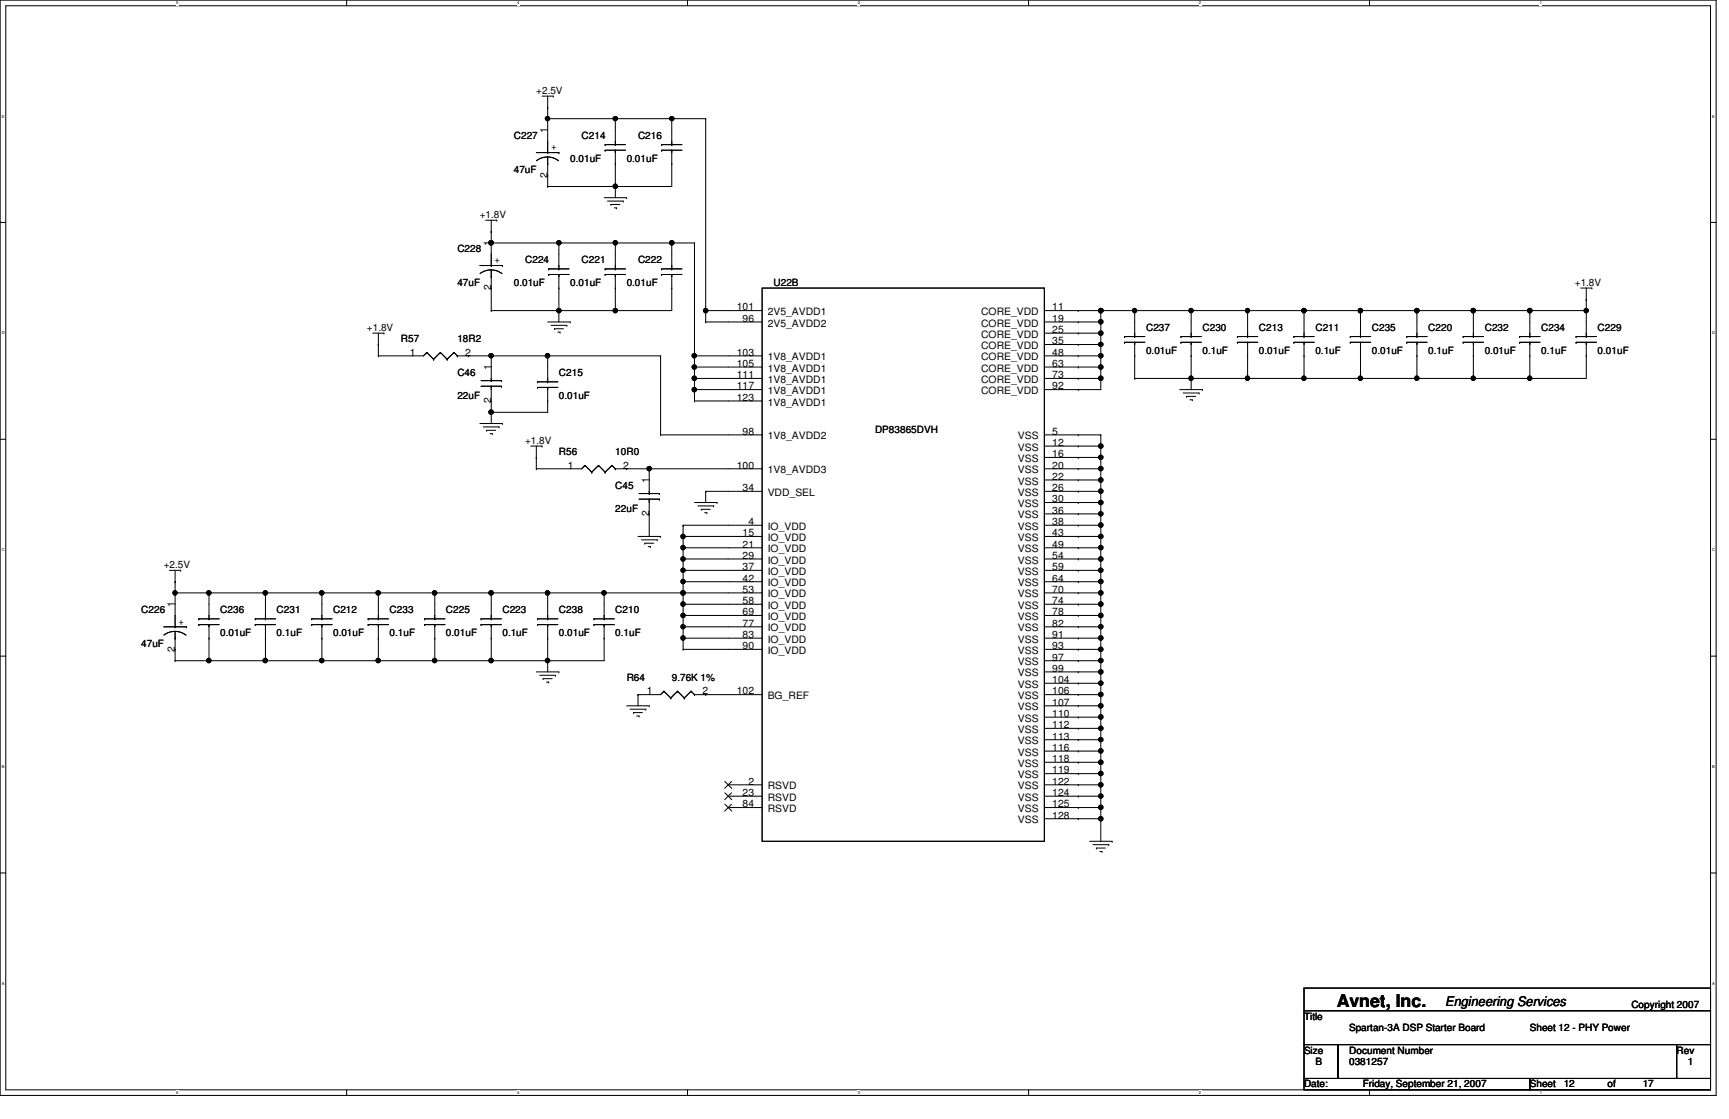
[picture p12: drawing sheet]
<svg xmlns="http://www.w3.org/2000/svg" width="432mm" height="279mm" viewBox="0 0 432 279" stroke-linecap="round" stroke-linejoin="round" font-family="sans-serif">
<path d="M0 0h428.6v273.5h-428.6zM1.4 1.4h425.8v270.7h-425.8z" fill="none" stroke="#000" stroke-width=".25"/>
<g fill="#fff">
<path d="M44 .2h.5v1.2h-.5z"/>
<path d="M44 272.3h.5v1.1h-.5z"/>
</g>
<path d="M86.6 0v1.4M86.6 272.1v1.4" fill="none" stroke="#000" stroke-width=".25"/>
<g fill="#fff">
<path d="M129.1 .2h.6v1.2h-.6z"/>
<path d="M129.1 272.3h.6v1.1h-.6z"/>
</g>
<path d="M171.7 0v1.4M171.7 272.1v1.4" fill="none" stroke="#000" stroke-width=".25"/>
<g fill="#fff">
<path d="M214.2 .2h.6v1.2h-.6z"/>
<path d="M214.2 272.3h.6v1.1h-.6z"/>
</g>
<path d="M256.9 0v1.4M256.9 272.1v1.4" fill="none" stroke="#000" stroke-width=".25"/>
<g fill="#fff">
<path d="M299.4 .2h.6v1.2h-.6z"/>
<path d="M299.4 272.3h.6v1.1h-.6z"/>
</g>
<path d="M342 0v1.4M342 272.1v1.4" fill="none" stroke="#000" stroke-width=".25"/>
<g fill="#fff">
<path d="M384.6 .2h.5v1.2h-.5z"/>
<path d="M384.6 272.3h.5v1.1h-.5z"/>
<path d="M.4 28.5h.7v1.1h-.7z"/>
<path d="M427.6 28.5h.6v1.1h-.6z"/>
<path d="M.4 82.6h.7v1.1h-.7z"/>
<path d="M427.6 82.6h.7v1.1h-.7z"/>
</g>
<path d="M0 55.5h1.4M427.2 55.5h1.4" fill="none" stroke="#000" stroke-width=".25"/>
<g fill="#fff">
<path d="M.4 136.7h.7v1.2h-.7z"/>
<path d="M427.6 136.7h.7v1.2h-.7z"/>
</g>
<path d="M0 109.7h1.4M427.2 109.7h1.4" fill="none" stroke="#000" stroke-width=".25"/>
<g fill="#fff">
<path d="M.4 190.9h.7v1.1h-.7z"/>
<path d="M427.6 190.9h.6v1.1h-.6z"/>
</g>
<path d="M0 163.8h1.4M427.2 163.8h1.4" fill="none" stroke="#000" stroke-width=".25"/>
<g fill="#fff">
<path d="M.4 245h.7v1.2h-.7z"/>
<path d="M427.6 245h.6v1.2h-.6z"/>
</g>
<g fill="none" stroke="#000" stroke-width=".25">
<path d="M133.9 38.1h5.7M135.4 24h2.8M136.8 29.6h.1M136.8 26.8h.1M136.8 38.1h.1M136.8 24v14.1M136.8 39.2v7.4M136.8 29.6h39.4M138.2 24h.1M139.6 38.1h.1M151.1 36.1h.1M151.1 37.5h.1"/>
<path d="M151.1 36.1h5.1M151.1 37.5h5.1M153.7 29.6h.1M153.7 37.5h.1M153.7 36.1h.1M153.7 29.6v6.5M153.7 37.5v11.9M165.2 36.1h.1M165.2 37.5h.1M165.2 36.1h5.1M165.2 37.5h5.1M167.8 29.6h.1"/>
<path d="M167.8 37.5h.1M167.8 36.1h.1M167.8 29.6v6.5M167.8 37.5v9.1h-31M176.2 29.6h.1M176.2 29.6v50.8M121.3 55h2.8M122.7 57.8h.1M122.7 55v11.3M124.1 55h.1M134 40.1l1.3-.7 1.4-.2 1.5 .2 1.2 .7M136.8 46.6h.1"/>
<path d="M136.8 43.7h.1M136.8 40.9h.1M150.9 49.4h5.6M151.7 50.2h4M152.6 51.1h.1M152.6 51.1h2.2M153.4 51.9h.6M153.7 46.6h.1M153.7 40.9h.1M154 51.9h.1M155.7 50.2h.1M156.5 49.4h.1"/>
<path d="M167.8 40.9h.1M119.8 66.3h5.7M119.9 68.3l1.3-.7 1.4-.2 1.5 .2 1.2 .7M122.7 60.7h.1M122.7 77.6h.1M122.7 71.9h.1M122.7 69.1h.1M122.7 66.3h.1M122.7 60.7h50.7M122.7 67.4v10.2M125.5 66.3h.1M137 67.1h.1"/>
<path d="M137 68.5h.1M137 67.1h5.1M137 68.5h5.1M139.6 71.9h.1M139.6 60.7h.1M139.6 77.6h.1M139.6 68.5h.1M139.6 67.1h.1M139.6 60.7v6.4M139.6 68.5v11.9M151.1 67.1h.1M151.1 68.5h.1"/>
<path d="M151.1 67.1h5.1M151.1 68.5h5.1M153.7 60.7h.1M153.7 77.6h.1M153.7 71.9h.1M153.7 68.5h.1M153.7 67.1h.1M153.7 60.7v6.4M153.7 68.5v9.1M165.2 67.1h.1M165.2 68.5h.1M165.2 67.1h5.1"/>
<path d="M165.2 68.5h5.1M167.8 60.7h.1M167.8 71.9h.1M167.8 68.5h.1M167.8 67.1h.1M167.8 60.7v6.4M167.8 68.5v9.1h-45.1M173.4 60.7h.1M173.4 60.7v39.4M176.2 77.6h.1M176.2 77.6h14.1M190.3 71.9h70.5v138.2h-70.5z"/>
<path d="M260.8 77.6h135.4M269.3 77.6h.1M274.9 77.6h.1M274.9 77.6v19.7h-14.1M283.4 77.6h.1M283.4 77.6v6.4M297.5 77.6h.1M297.5 77.6v6.4M311.6 77.6h.1M311.6 77.6v6.4M325.7 77.6h.1M325.7 77.6v6.4"/>
<path d="M339.8 77.6h.1M339.8 77.6v6.4M353.9 77.6h.1M353.9 77.6v6.4M368 77.6h.1M368 77.6v6.4M382.1 77.6h.1M382.1 77.6v6.4M394.8 71.9h2.8M396.2 74.8h.1M396.2 77.6h.1M396.2 71.9v12.1"/>
<path d="M397.6 71.9h.1M93.1 83.2h2.8M94.5 88.9h.1M94.5 86h.1M94.5 83.2v5.7M95.9 83.2h.1M106.6 88h.1M106.6 88l-.9 .9h-11.2M106.6 88l1.7 1.7M108.3 89.7h.1M110 88h.1M110 88l-1.7 1.7"/>
<path d="M110 88l1.7 1.7M111.7 89.7h.1M113.4 88h.1M113.4 88l-1.7 1.7M113.4 88l.8 .9M114.2 88.9h.1M114.2 88.9h50.8M117.1 88.9h.1M120.1 96.4h5.1M120.1 95h5.1M122.7 88.9h.1M122.7 95h.1"/>
<path d="M122.7 96.4h.1M122.7 88.9v6.1M122.7 96.4v9.3M125.2 96.4h.1M125.2 95h.1M134.2 95.3h.1M134.2 96.7h.1M134.2 95.3h5.1M134.2 96.7h5.1M136.8 88.9h.1M136.8 96.7h.1M136.8 95.3h.1"/>
<path d="M136.8 88.9v6.4M136.8 96.7v6.3h-14.1M136.8 80.4h5.6M137.6 81.2h4M138.5 82.1h.1M138.5 82.1h2.2M139.3 82.9h.6M139.9 82.9h.1M141.6 81.2h.1M142.4 80.4h.1M165 88.9h.1M165 88.9v19.7"/>
<path d="M173.4 97.3h.1M173.4 88.9h.1M173.4 91.7h.1M173.4 94.5h.1M173.4 88.9h16.9M173.4 91.7h16.9M173.4 97.3h16.9M173.4 94.5h16.9M176.2 80.4h.1M176.2 80.4h14.1M260.8 88.9h14.1M260.8 91.7h14.1"/>
<path d="M260.8 94.5h14.1M260.8 80.4h14.1M260.8 86h14.1M260.8 83.2h14.1M269.3 88.9h.1M269.3 80.4h.1M269.3 91.7h.1M269.3 94.5h.1M269.3 86h.1M269.3 83.2h.1M269.3 97.3h.1M274.9 91.7h.1"/>
<path d="M274.9 94.5h.1M274.9 88.9h.1M274.9 80.4h.1M274.9 86h.1M274.9 83.2h.1M280.8 84h.1M280.8 85.5h.1M280.8 84h5.1M280.8 85.5h5.1M283.4 88.9h.1M283.4 94.5h.1M283.4 85.5h.1"/>
<path d="M283.4 84h.1M283.4 85.5v9M294.6 97.3h5.7M294.9 84h.1M294.9 85.5h.1M294.9 84h5.1M294.9 85.5h5.1M295.5 98.1h4M296.3 99h.1M296.3 99h2.3M297.2 99.8h.6M297.5 88.9h.1"/>
<path d="M297.5 94.5h.1M297.5 85.5h.1M297.5 84h.1M297.5 85.5v11.8M297.8 99.8h.1M299.5 98.1h.1M300.3 97.3h.1M309 84h.1M309 85.5h.1M309 84h5.1M309 85.5h5.1M311.6 94.5h.1"/>
<path d="M311.6 88.9h.1M311.6 85.5h.1M311.6 84h.1M311.6 85.5v9M323.1 84h.1M323.1 85.5h.1M323.1 84h5.1M323.1 85.5h5.1M325.7 88.9h.1M325.7 94.5h.1M325.7 85.5h.1M325.7 84h.1"/>
<path d="M325.7 85.5v9M337.2 84h.1M337.2 85.5h.1M337.2 84h5.1M337.2 85.5h5.1M339.8 94.5h.1M339.8 88.9h.1M339.8 85.5h.1M339.8 84h.1M339.8 85.5v9M351.3 84h.1M351.3 85.5h.1"/>
<path d="M351.3 84h5.1M351.3 85.5h5.1M353.9 94.5h.1M353.9 88.9h.1M353.9 85.5h.1M353.9 84h.1M353.9 85.5v9M365.4 84h.1M365.4 85.5h.1M365.4 84h5.1M365.4 85.5h5.1M368 94.5h.1"/>
<path d="M368 88.9h.1M368 85.5h.1M368 84h.1M368 85.5v9M379.5 84h.1M379.5 85.5h.1M379.5 84h5.1M379.5 85.5h5.1M382.1 88.9h.1M382.1 94.5h.1M382.1 85.5h.1M382.1 84h.1"/>
<path d="M382.1 85.5v9M393.6 84h.1M393.6 85.5h.1M393.6 84h5.1M393.6 85.5h5.1M396.2 88.9h.1M396.2 85.5h.1M396.2 84h.1M396.2 85.5v9h-112.8M119.8 105.7h5.7M120.7 106.6h3.9M121.5 107.4h.1"/>
<path d="M121.5 107.4h2.3M122.4 108.3h.5M122.7 103h.1M122.7 100.1h.1M122.9 108.3h.1M124.6 106.6h.1M125.5 105.7h.1M132.5 111.4h2.9M133.9 117.1h.1M133.9 114.2h.1M133.9 111.4v5.7M135.4 111.4h.1"/>
<path d="M136.8 100.1h.1M146.1 116.2h.1M146.1 116.2l-.9 .9h-11.3M146.1 116.2l1.7 1.7M147.8 117.9h.1M149.5 116.2h.1M149.5 116.2l-1.7 1.7M149.5 116.2l1.6 1.7M151.1 117.9h.1M152.8 116.2h.1M152.8 116.2l-1.7 1.7M152.8 116.2l.9 .9"/>
<path d="M153.7 117.1h.1M153.7 117.1h36.6M156.5 117.1h.1M162.1 117.1h.1M162.1 117.1v6.1M165 108.6h.1M165 108.6h25.3M173.4 100.1h.1M173.4 100.1h16.9M260.8 117.1h14.1M260.8 108.6h14.1M260.8 111.4h14.1"/>
<path d="M260.8 114.2h14.1M260.8 119.8h14.1M269.3 108.6h.1M269.3 111.4h.1M269.3 114.2h.1M269.3 117.1h.1M269.3 119.8h.1M274.9 108.6h.1M274.9 111.4h.1M274.9 114.2h.1M274.9 117.1h.1M274.9 119.8h.1"/>
<path d="M274.9 108.6v101.5M159.3 133.9h5.7M159.6 124.6h5.1M159.6 123.2h5.1M160.2 134.8h3.9M161 135.6h.1M161 135.6h2.3M161.9 136.5h.5M162.1 128.3h.1M162.1 123.2h.1M162.1 124.6h.1M162.1 124.6v9.3"/>
<path d="M162.4 136.5h.1M164.1 134.8h.1M164.7 124.6h.1M164.7 123.2h.1M165 133.9h.1M170.6 131.1h.1M170.6 136.8h.1M170.6 139.6h.1M170.6 133.9h.1M170.6 131.1v31M170.6 136.8h19.7M170.6 139.6h19.7"/>
<path d="M170.6 131.1h19.7M170.6 133.9h19.7M173.4 125.5h5.7M174.3 126.3h3.9M175.1 127.2h.1M175.1 127.2h2.3M176 128h.5M176.2 122.7h.1M176.2 122.7v2.8M176.2 122.7h14.1M176.5 128h.1M178.2 126.3h.1"/>
<path d="M179.1 125.5h.1M260.8 136.8h14.1M260.8 139.6h14.1M260.8 131.1h14.1M260.8 133.9h14.1M260.8 122.7h14.1M260.8 125.5h14.1M260.8 128.3h14.1M269.3 122.7h.1M269.3 125.5h.1M269.3 128.3h.1M269.3 131.1h.1"/>
<path d="M269.3 133.9h.1M269.3 136.8h.1M269.3 139.6h.1M274.9 125.5h.1M274.9 122.7h.1M274.9 131.1h.1M274.9 128.3h.1M274.9 133.9h.1M274.9 136.8h.1M274.9 139.6h.1M40.9 156.5h5.7M42.3 142.4h2.8"/>
<path d="M43.7 157.6l1.4 .3 1.3 .7M43.7 157.6l-1.5 .3-1.3 .7M43.7 145.2h.1M43.7 148h.1M43.7 159.3h.1M43.7 156.5h.1M43.7 148h146.6M43.7 142.4v14.1M43.7 157.6v7.4M45.1 142.4h.1M46.6 156.5h.1M49.7 154.5h.1"/>
<path d="M49.7 156h.1M49.7 154.5h5M49.7 156h5M52.2 148h.1M52.2 159.3h.1M52.2 156h.1M52.2 154.5h.1M52.2 148v6.5M52.2 156v9M63.8 154.5h.1M63.8 156h.1M63.8 154.5h5"/>
<path d="M63.8 156h5M66.3 148h.1M66.3 159.3h.1M66.3 156h.1M66.3 154.5h.1M66.3 148v6.5M66.3 156v9M77.9 154.5h.1M77.9 156h.1M77.9 154.5h5M77.9 156h5M80.4 159.3h.1"/>
<path d="M80.4 148h.1M80.4 156h.1M80.4 154.5h.1M80.4 148v6.5M80.4 156v9M91.9 154.5h.1M91.9 156h.1M91.9 154.5h5.1M91.9 156h5.1M94.5 148h.1M94.5 159.3h.1M94.5 156h.1"/>
<path d="M94.5 154.5h.1M94.5 148v6.5M94.5 156v9M106 154.5h.1M106 156h.1M106 154.5h5.1M106 156h5.1M108.6 148h.1M108.6 159.3h.1M108.6 156h.1M108.6 154.5h.1M108.6 148v6.5"/>
<path d="M108.6 156v9M120.1 154.5h.1M120.1 156h.1M120.1 154.5h5.1M120.1 156h5.1M122.7 159.3h.1M122.7 148h.1M122.7 156h.1M122.7 154.5h.1M122.7 148v6.5M122.7 156v9M134.2 154.5h.1"/>
<path d="M134.2 156h.1M134.2 154.5h5.1M134.2 156h5.1M136.8 148h.1M136.8 159.3h.1M136.8 156h.1M136.8 154.5h.1M136.8 148v6.5M136.8 156v11.8M148.3 154.5h.1M148.3 156h.1M148.3 154.5h5.1"/>
<path d="M148.3 156h5.1M150.9 159.3h.1M150.9 148h.1M150.9 156h.1M150.9 154.5h.1M150.9 148v6.5M150.9 156v9h-107.2M170.6 153.7h.1M170.6 148h.1M170.6 145.2h.1M170.6 159.3h.1M170.6 156.5h.1"/>
<path d="M170.6 150.9h.1M170.6 142.4h.1M170.6 159.3h19.7M170.6 156.5h19.7M170.6 153.7h19.7M170.6 150.9h19.7M170.6 145.2h19.7M170.6 142.4h19.7M260.8 148h14.1M260.8 159.3h14.1M260.8 156.5h14.1M260.8 153.7h14.1"/>
<path d="M260.8 150.9h14.1M260.8 145.2h14.1M260.8 142.4h14.1M269.3 145.2h.1M269.3 148h.1M269.3 150.9h.1M269.3 142.4h.1M269.3 153.7h.1M269.3 156.5h.1M269.3 159.3h.1M274.9 145.2h.1M274.9 148h.1"/>
<path d="M274.9 150.9h.1M274.9 142.4h.1M274.9 153.7h.1M274.9 156.5h.1M274.9 159.3h.1M43.7 165h.1M43.7 162.1h.1M52.2 165h.1M66.3 165h.1M80.4 165h.1M94.5 165h.1M108.6 165h.1"/>
<path d="M122.7 165h.1M133.9 167.8h5.7M134.8 168.6h3.9M135.6 169.5h.1M135.6 169.5h2.3M136.5 170.3h.5M136.8 165h.1M137 170.3h.1M138.7 168.6h.1M139.6 167.8h.1M156.5 176.2h5.6M157.4 177.1h3.9"/>
<path d="M158.2 177.9h.1M158.2 177.9h2.2M159 178.8h.6M159.3 173.4h.1M159.3 173.4v2.8M159.6 178.8h.1M161.3 177.1h.1M162.1 176.2h.1M165.8 172.6h.1M165.8 172.6l-.8 .8h-5.7M165.8 172.6l1.7 1.7M167.5 174.3h.1"/>
<path d="M169.2 172.6h.1M169.2 172.6l-1.7 1.7M169.2 172.6l1.7 1.7M170.6 162.1h.1M170.6 162.1h19.7M170.9 174.3h.1M172.6 172.6h.1M172.6 172.6l-1.7 1.7M172.6 172.6l.8 .8M173.4 173.4h.1M173.4 173.4h16.9M176.2 173.4h.1"/>
<path d="M260.8 165h14.1M260.8 173.4h14.1M260.8 162.1h14.1M260.8 167.8h14.1M260.8 170.6h14.1M260.8 176.2h14.1M260.8 179.1h14.1M269.3 167.8h.1M269.3 170.6h.1M269.3 173.4h.1M269.3 165h.1M269.3 162.1h.1"/>
<path d="M269.3 176.2h.1M269.3 179.1h.1M274.9 173.4h.1M274.9 167.8h.1M274.9 170.6h.1M274.9 176.2h.1M274.9 165h.1M274.9 162.1h.1M274.9 179.1h.1M181 198l1.8 1.7M181 195.1l1.8 1.7M181.9 196h8.4"/>
<path d="M181.9 198.8h8.4M182.7 198l-1.7 1.7M182.7 195.1l-1.7 1.7M260.8 190.3h14.1M260.8 181.9h14.1M260.8 193.2h14.1M260.8 196h14.1M260.8 187.5h14.1M260.8 184.7h14.1M260.8 198.8h14.1M269.3 190.3h.1M269.3 181.9h.1"/>
<path d="M269.3 193.2h.1M269.3 196h.1M269.3 187.5h.1M269.3 184.7h.1M269.3 198.8h.1M274.9 196h.1M274.9 181.9h.1M274.9 190.3h.1M274.9 193.2h.1M274.9 184.7h.1M274.9 198.8h.1M274.9 187.5h.1"/>
<path d="M0 218h1.4M181 200.8l1.8 1.7M181.9 201.6h8.4M182.7 200.8l-1.7 1.7M260.8 201.6h14.1M260.8 204.4h14.1M269.3 201.6h.1M269.3 204.4h.1M272.1 210.1h5.6M273 210.9h3.9M273.8 211.8h.1M273.8 211.8h2.3"/>
<path d="M274.7 212.6h.5M274.9 201.6h.1M274.9 204.4h.1M275.2 212.6h.1M276.9 210.9h.1M277.7 210.1h.1M427.2 218h1.4M325.7 246.7h101.5v5.6h-101.5zM325.7 252.3h101.5v8.5h-101.5zM325.7 260.8h8.4v8.5h-8.4zM325.7 269.3h56.4v2.8h-56.4zM334.1 260.8h84.6v8.5h-84.6z"/>
<path d="M382.1 269.3h45.1v2.8h-45.1zM418.7 260.8h8.5v8.5h-8.5z"/>
<circle cx="136.7" cy="29.6" r=".55"/>
<circle cx="153.7" cy="29.6" r=".55"/>
<circle cx="167.8" cy="29.6" r=".55"/>
<circle cx="153.7" cy="46.5" r=".56"/>
<circle cx="122.6" cy="60.6" r=".56"/>
<circle cx="139.6" cy="77.5" r=".56"/>
<circle cx="139.6" cy="60.6" r=".56"/>
<circle cx="153.7" cy="60.6" r=".56"/>
<circle cx="153.7" cy="77.5" r=".56"/>
<circle cx="167.8" cy="60.6" r=".56"/>
<circle cx="176.2" cy="77.5" r=".56"/>
<circle cx="274.9" cy="77.5" r=".56"/>
<circle cx="283.3" cy="77.5" r=".55"/>
<circle cx="297.4" cy="77.5" r=".55"/>
<circle cx="311.5" cy="77.5" r=".55"/>
<circle cx="325.6" cy="77.5" r=".55"/>
<circle cx="339.7" cy="77.5" r=".55"/>
<circle cx="353.8" cy="77.5" r=".55"/>
<circle cx="367.9" cy="77.5" r=".55"/>
<circle cx="382" cy="77.5" r=".55"/>
<circle cx="396.1" cy="77.5" r=".55"/>
<circle cx="122.6" cy="88.8" r=".56"/>
<circle cx="136.7" cy="88.8" r=".56"/>
<circle cx="173.4" cy="97.3" r=".56"/>
<circle cx="173.4" cy="91.6" r=".56"/>
<circle cx="173.4" cy="88.8" r=".56"/>
<circle cx="173.4" cy="94.4" r=".56"/>
<circle cx="274.9" cy="91.6" r=".56"/>
<circle cx="274.9" cy="94.4" r=".56"/>
<circle cx="274.9" cy="88.8" r=".56"/>
<circle cx="274.9" cy="83.2" r=".56"/>
<circle cx="274.9" cy="80.3" r=".56"/>
<circle cx="274.9" cy="86" r=".55"/>
<circle cx="297.4" cy="94.4" r=".55"/>
<circle cx="311.5" cy="94.4" r=".55"/>
<circle cx="325.6" cy="94.4" r=".55"/>
<circle cx="339.7" cy="94.4" r=".55"/>
<circle cx="353.8" cy="94.4" r=".55"/>
<circle cx="367.9" cy="94.4" r=".55"/>
<circle cx="382" cy="94.4" r=".55"/>
<circle cx="122.6" cy="102.9" r=".56"/>
<circle cx="162.1" cy="117" r=".56"/>
<circle cx="274.9" cy="117" r=".56"/>
<circle cx="274.9" cy="111.4" r=".56"/>
<circle cx="274.9" cy="119.8" r=".56"/>
<circle cx="274.9" cy="114.2" r=".55"/>
<circle cx="170.6" cy="136.7" r=".55"/>
<circle cx="170.6" cy="139.6" r=".55"/>
<circle cx="170.6" cy="133.9" r=".55"/>
<circle cx="274.9" cy="125.5" r=".56"/>
<circle cx="274.9" cy="131.1" r=".56"/>
<circle cx="274.9" cy="122.6" r=".56"/>
<circle cx="274.9" cy="136.7" r=".56"/>
<circle cx="274.9" cy="139.6" r=".56"/>
<circle cx="274.9" cy="133.9" r=".56"/>
<circle cx="274.9" cy="128.3" r=".55"/>
<circle cx="43.7" cy="148" r=".55"/>
<circle cx="52.1" cy="148" r=".56"/>
<circle cx="66.2" cy="148" r=".56"/>
<circle cx="80.3" cy="148" r=".56"/>
<circle cx="94.4" cy="148" r=".56"/>
<circle cx="108.5" cy="148" r=".56"/>
<circle cx="122.6" cy="148" r=".56"/>
<circle cx="136.7" cy="148" r=".56"/>
<circle cx="150.8" cy="148" r=".56"/>
<circle cx="170.6" cy="145.2" r=".55"/>
<circle cx="170.6" cy="150.8" r=".55"/>
<circle cx="170.6" cy="148" r=".55"/>
<circle cx="170.6" cy="153.7" r=".55"/>
<circle cx="170.6" cy="159.3" r=".55"/>
<circle cx="170.6" cy="142.4" r=".54"/>
<circle cx="170.6" cy="156.5" r=".54"/>
<circle cx="274.9" cy="145.2" r=".56"/>
<circle cx="274.9" cy="159.3" r=".56"/>
<circle cx="274.9" cy="150.8" r=".56"/>
<circle cx="274.9" cy="148" r=".56"/>
<circle cx="274.9" cy="153.7" r=".56"/>
<circle cx="274.9" cy="142.4" r=".55"/>
<circle cx="274.9" cy="156.5" r=".55"/>
<circle cx="52.1" cy="164.9" r=".56"/>
<circle cx="66.2" cy="164.9" r=".56"/>
<circle cx="80.3" cy="164.9" r=".56"/>
<circle cx="94.4" cy="164.9" r=".56"/>
<circle cx="108.5" cy="164.9" r=".56"/>
<circle cx="122.6" cy="164.9" r=".56"/>
<circle cx="136.7" cy="164.9" r=".56"/>
<circle cx="274.9" cy="167.8" r=".56"/>
<circle cx="274.9" cy="173.4" r=".56"/>
<circle cx="274.9" cy="176.2" r=".56"/>
<circle cx="274.9" cy="164.9" r=".56"/>
<circle cx="274.9" cy="162.1" r=".56"/>
<circle cx="274.9" cy="179" r=".56"/>
<circle cx="274.9" cy="170.6" r=".55"/>
<circle cx="274.9" cy="181.9" r=".56"/>
<circle cx="274.9" cy="190.3" r=".56"/>
<circle cx="274.9" cy="187.5" r=".56"/>
<circle cx="274.9" cy="193.1" r=".56"/>
<circle cx="274.9" cy="196" r=".56"/>
<circle cx="274.9" cy="198.8" r=".55"/>
<circle cx="274.9" cy="184.7" r=".55"/>
<circle cx="274.9" cy="204.4" r=".56"/>
<circle cx="274.9" cy="201.6" r=".56"/>
</g>
<g fill="#000">
<circle cx="136.7" cy="29.6" r=".55"/>
<circle cx="153.7" cy="29.6" r=".55"/>
<circle cx="167.8" cy="29.6" r=".55"/>
<circle cx="153.7" cy="46.5" r=".56"/>
<circle cx="122.6" cy="60.6" r=".56"/>
<circle cx="139.6" cy="77.5" r=".56"/>
<circle cx="139.6" cy="60.6" r=".56"/>
<circle cx="153.7" cy="60.6" r=".56"/>
<circle cx="153.7" cy="77.5" r=".56"/>
<circle cx="167.8" cy="60.6" r=".56"/>
<circle cx="176.2" cy="77.5" r=".56"/>
<circle cx="274.9" cy="77.5" r=".56"/>
<circle cx="283.3" cy="77.5" r=".55"/>
<circle cx="297.4" cy="77.5" r=".55"/>
<circle cx="311.5" cy="77.5" r=".55"/>
<circle cx="325.6" cy="77.5" r=".55"/>
<circle cx="339.7" cy="77.5" r=".55"/>
<circle cx="353.8" cy="77.5" r=".55"/>
<circle cx="367.9" cy="77.5" r=".55"/>
<circle cx="382" cy="77.5" r=".55"/>
<circle cx="396.1" cy="77.5" r=".55"/>
<circle cx="122.6" cy="88.8" r=".56"/>
<circle cx="136.7" cy="88.8" r=".56"/>
<circle cx="173.4" cy="97.3" r=".56"/>
<circle cx="173.4" cy="91.6" r=".56"/>
<circle cx="173.4" cy="88.8" r=".56"/>
<circle cx="173.4" cy="94.4" r=".56"/>
<circle cx="274.9" cy="91.6" r=".56"/>
<circle cx="274.9" cy="94.4" r=".56"/>
<circle cx="274.9" cy="88.8" r=".56"/>
<circle cx="274.9" cy="83.2" r=".56"/>
<circle cx="274.9" cy="80.3" r=".56"/>
<circle cx="274.9" cy="86" r=".55"/>
<circle cx="297.4" cy="94.4" r=".55"/>
<circle cx="311.5" cy="94.4" r=".55"/>
<circle cx="325.6" cy="94.4" r=".55"/>
<circle cx="339.7" cy="94.4" r=".55"/>
<circle cx="353.8" cy="94.4" r=".55"/>
<circle cx="367.9" cy="94.4" r=".55"/>
<circle cx="382" cy="94.4" r=".55"/>
<circle cx="122.6" cy="102.9" r=".56"/>
<circle cx="162.1" cy="117" r=".56"/>
<circle cx="274.9" cy="117" r=".56"/>
<circle cx="274.9" cy="111.4" r=".56"/>
<circle cx="274.9" cy="119.8" r=".56"/>
<circle cx="274.9" cy="114.2" r=".55"/>
<circle cx="170.6" cy="136.7" r=".55"/>
<circle cx="170.6" cy="139.6" r=".55"/>
<circle cx="170.6" cy="133.9" r=".55"/>
<circle cx="274.9" cy="125.5" r=".56"/>
<circle cx="274.9" cy="131.1" r=".56"/>
<circle cx="274.9" cy="122.6" r=".56"/>
<circle cx="274.9" cy="136.7" r=".56"/>
<circle cx="274.9" cy="139.6" r=".56"/>
<circle cx="274.9" cy="133.9" r=".56"/>
<circle cx="274.9" cy="128.3" r=".55"/>
<circle cx="43.7" cy="148" r=".55"/>
<circle cx="52.1" cy="148" r=".56"/>
<circle cx="66.2" cy="148" r=".56"/>
<circle cx="80.3" cy="148" r=".56"/>
<circle cx="94.4" cy="148" r=".56"/>
<circle cx="108.5" cy="148" r=".56"/>
<circle cx="122.6" cy="148" r=".56"/>
<circle cx="136.7" cy="148" r=".56"/>
<circle cx="150.8" cy="148" r=".56"/>
<circle cx="170.6" cy="145.2" r=".55"/>
<circle cx="170.6" cy="150.8" r=".55"/>
<circle cx="170.6" cy="148" r=".55"/>
<circle cx="170.6" cy="153.7" r=".55"/>
<circle cx="170.6" cy="159.3" r=".55"/>
<circle cx="170.6" cy="142.4" r=".54"/>
<circle cx="170.6" cy="156.5" r=".54"/>
<circle cx="274.9" cy="145.2" r=".56"/>
<circle cx="274.9" cy="159.3" r=".56"/>
<circle cx="274.9" cy="150.8" r=".56"/>
<circle cx="274.9" cy="148" r=".56"/>
<circle cx="274.9" cy="153.7" r=".56"/>
<circle cx="274.9" cy="142.4" r=".55"/>
<circle cx="274.9" cy="156.5" r=".55"/>
<circle cx="52.1" cy="164.9" r=".56"/>
<circle cx="66.2" cy="164.9" r=".56"/>
<circle cx="80.3" cy="164.9" r=".56"/>
<circle cx="94.4" cy="164.9" r=".56"/>
<circle cx="108.5" cy="164.9" r=".56"/>
<circle cx="122.6" cy="164.9" r=".56"/>
<circle cx="136.7" cy="164.9" r=".56"/>
<circle cx="274.9" cy="167.8" r=".56"/>
<circle cx="274.9" cy="173.4" r=".56"/>
<circle cx="274.9" cy="176.2" r=".56"/>
<circle cx="274.9" cy="164.9" r=".56"/>
<circle cx="274.9" cy="162.1" r=".56"/>
<circle cx="274.9" cy="179" r=".56"/>
<circle cx="274.9" cy="170.6" r=".55"/>
<circle cx="274.9" cy="181.9" r=".56"/>
<circle cx="274.9" cy="190.3" r=".56"/>
<circle cx="274.9" cy="187.5" r=".56"/>
<circle cx="274.9" cy="193.1" r=".56"/>
<circle cx="274.9" cy="196" r=".56"/>
<circle cx="274.9" cy="198.8" r=".55"/>
<circle cx="274.9" cy="184.7" r=".55"/>
<circle cx="274.9" cy="204.4" r=".56"/>
<circle cx="274.9" cy="201.6" r=".56"/>
</g>
<text font-size="4.4" x="333.8" y="251.3">Avnet, Inc.</text>
<text font-size="3.3" x="360.9" y="251.2">Engineering Services</text>
<g font-size="2.5">
<text x="133.9" y="23.4">+2.5V</text>
<text x="128.3" y="34.7">C227</text>
<text x="136.7" y="33.3" transform="rotate(-90 136.7 33.3)">1</text>
<text x="145.2" y="34.7">C214</text>
<text x="159.3" y="34.7">C216</text>
<text x="137.6" y="37.5">+</text>
<text x="142.4" y="40.3">0.01uF</text>
<text x="156.5" y="40.3">0.01uF</text>
<text x="128.3" y="43.1">47uF</text>
<text x="136.7" y="44.3" transform="rotate(-90 136.7 44.3)">2</text>
<text x="119.8" y="54.4">+1.8V</text>
<text x="114.2" y="62.9">C228</text>
<text x="122.6" y="61.5" transform="rotate(-90 122.6 61.5)">1</text>
<text x="123.5" y="65.7">+</text>
<text x="131.1" y="65.7">C224</text>
<text x="145.2" y="65.7">C221</text>
<text x="159.3" y="65.7">C222</text>
<text x="114.2" y="71.3">47uF</text>
<text x="128.3" y="71.3">0.01uF</text>
<text x="142.4" y="71.3">0.01uF</text>
<text x="156.5" y="71.3">0.01uF</text>
<text x="193.2" y="71.3">U22B</text>
<text x="393.3" y="71.3">+1.8V</text>
<text x="122.6" y="72.5" transform="rotate(-90 122.6 72.5)">2</text>
<text x="184" y="77.5">101</text>
<text x="262.8" y="77.5">11</text>
<text x="91.7" y="82.6">+1.8V</text>
<text x="185.5" y="80.3">96</text>
<text x="191.7" y="81.5">2V5_AVDD2</text>
<text x="191.7" y="78.7">2V5_AVDD1</text>
<text x="245" y="78.7">CORE_VDD</text>
<text x="245" y="81.5">CORE_VDD</text>
<text x="262.8" y="80.3">19</text>
<text x="262.8" y="83.1">25</text>
<text x="286.2" y="82.6">C237</text>
<text x="300.3" y="82.6">C230</text>
<text x="314.4" y="82.6">C213</text>
<text x="328.5" y="82.6">C211</text>
<text x="342.6" y="82.6">C235</text>
<text x="356.7" y="82.6">C220</text>
<text x="370.8" y="82.6">C232</text>
<text x="384.9" y="82.6">C234</text>
<text x="399" y="82.6">C229</text>
<text x="100.1" y="85.4">R57</text>
<text x="102.3" y="88.8">1</text>
<text x="114.2" y="85.4">18R2</text>
<text x="116.2" y="88.8">2</text>
<text x="184" y="88.8">103</text>
<text x="245" y="84.3">CORE_VDD</text>
<text x="245" y="87.2">CORE_VDD</text>
<text x="262.8" y="86">35</text>
<text x="262.8" y="88.8">48</text>
<text x="286.2" y="88.3">0.01uF</text>
<text x="300.3" y="88.3">0.1uF</text>
<text x="314.4" y="88.3">0.01uF</text>
<text x="328.5" y="88.3">0.1uF</text>
<text x="342.6" y="88.3">0.01uF</text>
<text x="356.7" y="88.3">0.1uF</text>
<text x="370.8" y="88.3">0.01uF</text>
<text x="384.9" y="88.3">0.1uF</text>
<text x="399" y="88.3">0.01uF</text>
<text x="114.2" y="93.9">C46</text>
<text x="122.6" y="92.5" transform="rotate(-90 122.6 92.5)">1</text>
<text x="139.6" y="93.9">C215</text>
<text x="184" y="91.6">105</text>
<text x="184" y="94.4">111</text>
<text x="191.7" y="90">1V8_AVDD1</text>
<text x="191.7" y="92.8">1V8_AVDD1</text>
<text x="191.7" y="95.6">1V8_AVDD1</text>
<text x="245" y="90">CORE_VDD</text>
<text x="245" y="92.8">CORE_VDD</text>
<text x="245" y="95.6">CORE_VDD</text>
<text x="262.8" y="91.6">63</text>
<text x="262.8" y="94.4">73</text>
<text x="114.2" y="99.5">22uF</text>
<text x="122.6" y="100.7" transform="rotate(-90 122.6 100.7)">2</text>
<text x="139.6" y="99.5">0.01uF</text>
<text x="184" y="97.2">117</text>
<text x="184" y="100.1">123</text>
<text x="191.7" y="98.4">1V8_AVDD1</text>
<text x="191.7" y="101.3">1V8_AVDD1</text>
<text x="245" y="98.4">CORE_VDD</text>
<text x="262.8" y="97.2">92</text>
<text x="218.5" y="108">DP83865DVH</text>
<text x="131.1" y="110.8">+1.8V</text>
<text x="139.6" y="113.6">R56</text>
<text x="153.7" y="113.6">10R0</text>
<text x="185.5" y="108.5">98</text>
<text x="191.7" y="109.7">1V8_AVDD2</text>
<text x="254.2" y="109.7">VSS</text>
<text x="254.2" y="112.5">VSS</text>
<text x="262.8" y="108.5">5</text>
<text x="262.8" y="111.3">12</text>
<text x="141.8" y="117">1</text>
<text x="155.7" y="117">2</text>
<text x="184" y="117">100</text>
<text x="191.7" y="118.2">1V8_AVDD3</text>
<text x="254.2" y="115.4">VSS</text>
<text x="254.2" y="118.2">VSS</text>
<text x="262.8" y="114.2">16</text>
<text x="262.8" y="117">20</text>
<text x="262.8" y="119.8">22</text>
<text x="153.7" y="122.1">C45</text>
<text x="162.1" y="120.7" transform="rotate(-90 162.1 120.7)">1</text>
<text x="185.5" y="122.6">34</text>
<text x="191.7" y="123.8">VDD_SEL</text>
<text x="254.2" y="121">VSS</text>
<text x="254.2" y="123.8">VSS</text>
<text x="262.8" y="122.6">26</text>
<text x="262.8" y="125.4">30</text>
<text x="153.7" y="127.7">22uF</text>
<text x="162.1" y="128.9" transform="rotate(-90 162.1 128.9)">2</text>
<text x="186.9" y="131.1">4</text>
<text x="254.2" y="126.6">VSS</text>
<text x="254.2" y="129.5">VSS</text>
<text x="262.8" y="128.3">36</text>
<text x="262.8" y="131.1">38</text>
<text x="185.5" y="133.9">15</text>
<text x="185.5" y="136.7">21</text>
<text x="191.7" y="132.3">IO_VDD</text>
<text x="191.7" y="135.1">IO_VDD</text>
<text x="191.7" y="137.9">IO_VDD</text>
<text x="254.2" y="132.3">VSS</text>
<text x="254.2" y="135.1">VSS</text>
<text x="254.2" y="137.9">VSS</text>
<text x="262.8" y="133.9">43</text>
<text x="262.8" y="136.7">49</text>
<text x="40.9" y="141.8">+2.5V</text>
<text x="185.5" y="139.5">29</text>
<text x="185.5" y="142.4">37</text>
<text x="191.7" y="140.7">IO_VDD</text>
<text x="191.7" y="143.6">IO_VDD</text>
<text x="254.2" y="140.7">VSS</text>
<text x="254.2" y="143.6">VSS</text>
<text x="262.8" y="139.5">54</text>
<text x="262.8" y="142.4">59</text>
<text x="185.5" y="145.2">42</text>
<text x="185.5" y="148">53</text>
<text x="191.7" y="146.4">IO_VDD</text>
<text x="191.7" y="149.2">IO_VDD</text>
<text x="254.2" y="146.4">VSS</text>
<text x="254.2" y="149.2">VSS</text>
<text x="262.8" y="145.2">64</text>
<text x="262.8" y="148">70</text>
<text x="35.3" y="153.1">C226</text>
<text x="43.7" y="151.7" transform="rotate(-90 43.7 151.7)">1</text>
<text x="44.6" y="156">+</text>
<text x="55" y="153.1">C236</text>
<text x="69.1" y="153.1">C231</text>
<text x="83.2" y="153.1">C212</text>
<text x="97.3" y="153.1">C233</text>
<text x="111.4" y="153.1">C225</text>
<text x="125.5" y="153.1">C223</text>
<text x="139.6" y="153.1">C238</text>
<text x="153.7" y="153.1">C210</text>
<text x="185.5" y="150.8">58</text>
<text x="185.5" y="153.6">69</text>
<text x="191.7" y="152">IO_VDD</text>
<text x="191.7" y="154.8">IO_VDD</text>
<text x="254.2" y="152">VSS</text>
<text x="254.2" y="154.8">VSS</text>
<text x="262.8" y="150.8">74</text>
<text x="262.8" y="153.6">78</text>
<text x="35.3" y="161.6">47uF</text>
<text x="55" y="158.7">0.01uF</text>
<text x="69.1" y="158.7">0.1uF</text>
<text x="83.2" y="158.7">0.01uF</text>
<text x="97.3" y="158.7">0.1uF</text>
<text x="111.4" y="158.7">0.01uF</text>
<text x="125.5" y="158.7">0.1uF</text>
<text x="139.6" y="158.7">0.01uF</text>
<text x="153.7" y="158.7">0.1uF</text>
<text x="185.5" y="156.5">77</text>
<text x="185.5" y="159.3">83</text>
<text x="191.7" y="157.6">IO_VDD</text>
<text x="191.7" y="160.5">IO_VDD</text>
<text x="254.2" y="157.6">VSS</text>
<text x="254.2" y="160.5">VSS</text>
<text x="262.8" y="156.5">82</text>
<text x="262.8" y="159.3">91</text>
<text x="43.7" y="162.8" transform="rotate(-90 43.7 162.8)">2</text>
<text x="185.5" y="162.1">90</text>
<text x="191.7" y="163.3">IO_VDD</text>
<text x="254.2" y="163.3">VSS</text>
<text x="254.2" y="166.1">VSS</text>
<text x="262.8" y="162.1">93</text>
<text x="262.8" y="164.9">97</text>
<text x="262.8" y="167.7">99</text>
<text x="156.5" y="170">R64</text>
<text x="161.5" y="173.4">1</text>
<text x="167.8" y="170">9.76K 1%</text>
<text x="175.4" y="173.4">2</text>
<text x="184" y="173.4">102</text>
<text x="254.2" y="168.9">VSS</text>
<text x="254.2" y="171.7">VSS</text>
<text x="262.8" y="170.6">104</text>
<text x="262.8" y="173.4">106</text>
<text x="191.7" y="174.6">BG_REF</text>
<text x="254.2" y="174.6">VSS</text>
<text x="254.2" y="177.4">VSS</text>
<text x="262.8" y="176.2">107</text>
<text x="262.8" y="179">110</text>
<text x="254.2" y="180.2">VSS</text>
<text x="254.2" y="183">VSS</text>
<text x="254.2" y="185.8">VSS</text>
<text x="262.8" y="181.8">112</text>
<text x="262.8" y="184.7">113</text>
<text x="254.2" y="188.7">VSS</text>
<text x="254.2" y="191.5">VSS</text>
<text x="262.8" y="187.5">116</text>
<text x="262.8" y="190.3">118</text>
<text x="186.9" y="195.9">2</text>
<text x="191.7" y="197.1">RSVD</text>
<text x="254.2" y="194.3">VSS</text>
<text x="254.2" y="197.1">VSS</text>
<text x="262.8" y="193.1">119</text>
<text x="262.8" y="195.9">122</text>
<text x="185.5" y="201.6">84</text>
<text x="185.5" y="198.8">23</text>
<text x="191.7" y="202.8">RSVD</text>
<text x="191.7" y="199.9">RSVD</text>
<text x="254.2" y="199.9">VSS</text>
<text x="254.2" y="202.8">VSS</text>
<text x="262.8" y="198.8">124</text>
<text x="262.8" y="201.6">125</text>
<text x="254.2" y="205.6">VSS</text>
<text x="262.8" y="204.4">128</text>
<text x="407.4" y="251.8">Copyright 2007</text>
<text x="325.7" y="254.6">Title</text>
<text x="336.9" y="257.4">Spartan-3A DSP Starter Board</text>
<text x="382.1" y="257.4">Sheet 12 - PHY Power</text>
<text x="325.7" y="263.1">Size</text>
<text x="336.9" y="263.1">Document Number</text>
<text x="418.7" y="263.1">Rev</text>
<text x="328.5" y="265.9">B</text>
<text x="336.9" y="265.9">0381257</text>
<text x="421.5" y="265.9">1</text>
<text x="325.7" y="271.5">Date:</text>
<text x="340.3" y="271.5">Friday, September 21, 2007</text>
<text x="382.1" y="271.5">Sheet</text>
<text x="390.5" y="271.5">12</text>
<text x="401.4" y="271.5">of</text>
<text x="410.3" y="271.5">17</text>
</g>
<g font-size="1">
<text x="44" y="1.1">5</text>
<text x="129.1" y="1.1">4</text>
<text x="214.2" y="1.1">3</text>
<text x="299.4" y="1.1">2</text>
<text x="384.6" y="1.1">1</text>
<text x=".4" y="29.4">E</text>
<text x="427.6" y="29.4">E</text>
<text x=".4" y="83.5">D</text>
<text x="427.6" y="83.5">D</text>
<text x=".4" y="137.6">C</text>
<text x="427.6" y="137.6">C</text>
<text x=".4" y="191.8">B</text>
<text x="427.6" y="191.8">B</text>
<text x=".4" y="245.9">A</text>
<text x="427.6" y="245.9">A</text>
<text x="44" y="273.2">5</text>
<text x="129.1" y="273.2">4</text>
<text x="214.2" y="273.2">3</text>
<text x="299.4" y="273.2">2</text>
<text x="384.6" y="273.2">1</text>
</g>
</svg>
